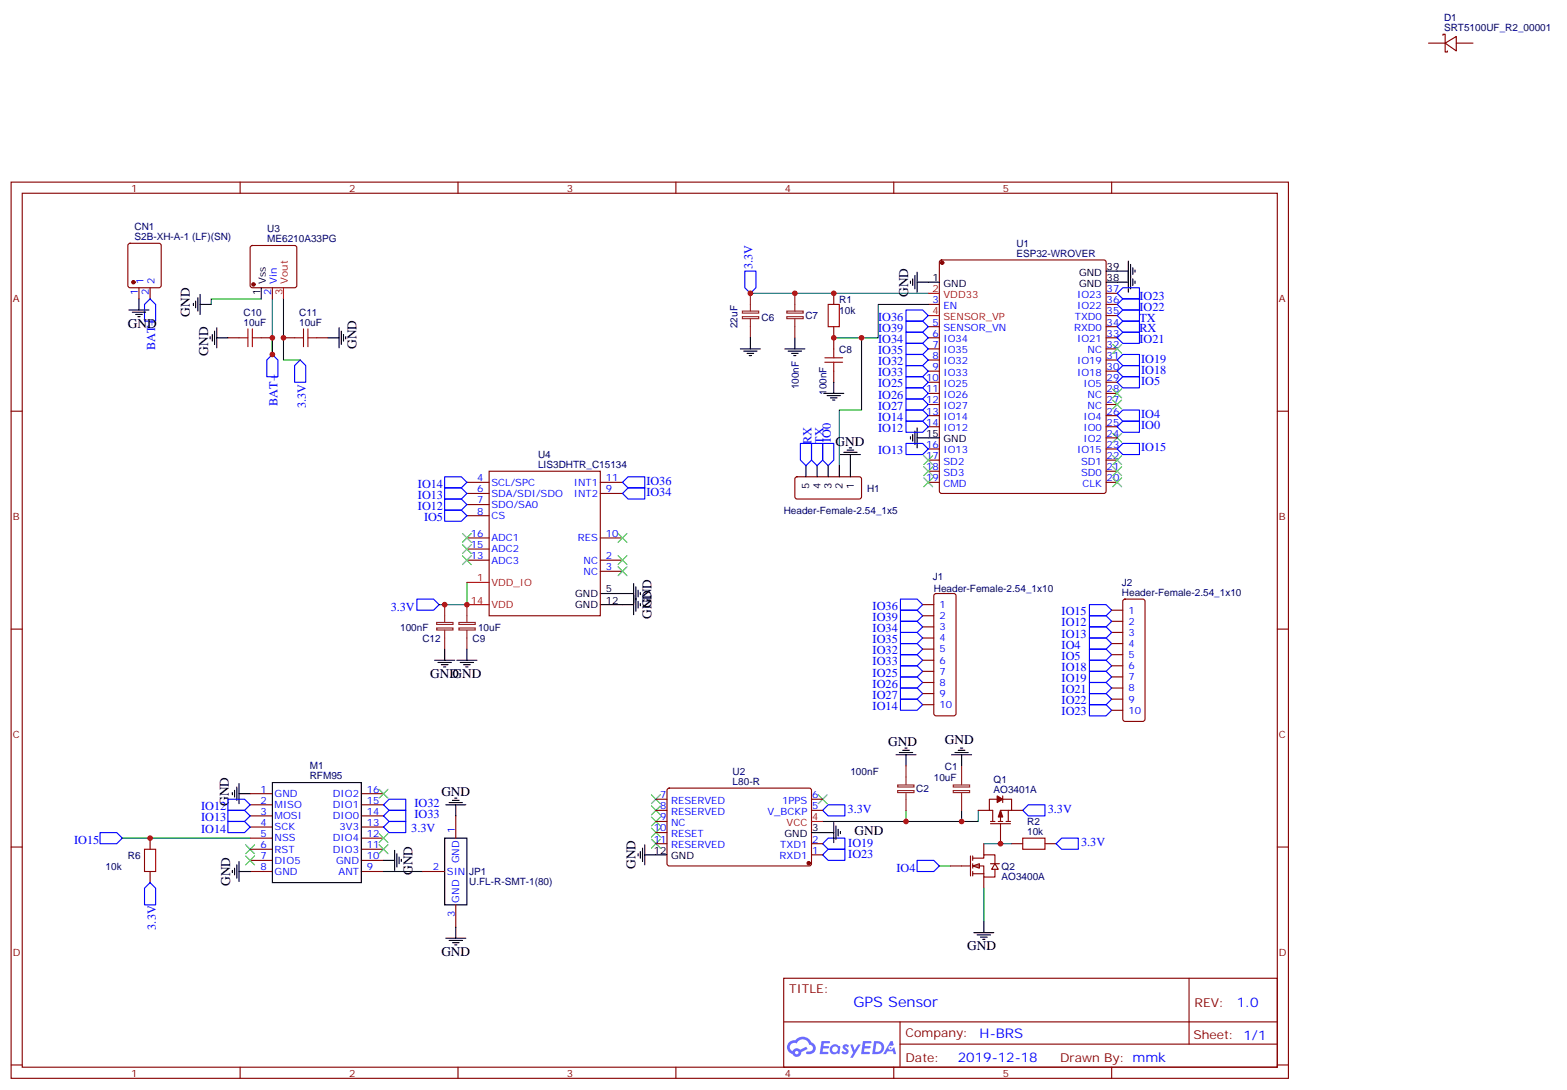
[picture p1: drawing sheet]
<svg xmlns="http://www.w3.org/2000/svg" width="497mm" height="346mm" viewBox="0 0 497 346" stroke-linecap="round" stroke-linejoin="round" font-family="sans-serif">
<g fill="none" stroke="#870000" stroke-width=".35">
<path d="M3.5 57.8h405.4v284.3h-405.4zM76.2 57.8v3.5M145.3 57.8v3.5M214.5 57.8v3.5M283.6 57.8v3.5M352.8 57.8v3.5M7.1 61.3h398.2v277.3h-398.2zM3.5 130.5h3.6M405.3 130.5h3.6M3.5 199.6h3.6M405.3 199.6h3.6M3.5 268.7h3.6"/>
<path d="M405.3 268.7h3.6M248.7 310.4h156.6v28.2h-156.6zM377.3 310.4v20.9M3.5 337.9h3.6M76.2 338.6v3.5M145.3 338.6v3.5M214.5 338.6v3.5M248.7 324.2h156.5M283.6 338.6v3.5M285.6 331.3h119.6M285.6 324.2v14.1M352.8 338.6v3.5"/>
<path d="M405.3 337.9h3.6"/>
</g>
<g fill="#5487ff">
<path d="M267.7 331.5a1.22 1.22 0 0 1 1.7 .3l-.4 .6a.47 .47 0 0 0-.3-.4 .47 .47 0 0 0-.5 .2l.1 .2a1.14 1.14 0 0 1 .8 1.8 1.14 1.14 0 0 1-1.9 0l-.2-.2 .5-.6 .7 .4a.29 .29 0 0 0 .3-.2 .29 .29 0 0 0-.2-.3 1.04 1.04 0 0 1-.6-1.8z"/>
<path d="M260.7 330.3h2.4l.3 .2-.2 .5h-1.8l-.1 .9h1.5l.3 .4-.3 .3h-1.6l-.2 1.1 1.7 .1 .2 .3-.2 .3-2.6 .1z"/>
<path d="M273.8 330.3l2.7 .2-.1 .5h-1.8l-.2 .9h1.6l.3 .4-.4 .3h-1.6l-.1 1.1 1.7 .1 .2 .3-.2 .3-2.6 .1z"/>
<path d="M282.6 330.3h.7l.3 1.3-.6 .3a.69 .69 0 0 0-1 .3 .69 .69 0 0 0 .4 .9 .69 .69 0 0 0 .9-.6l.5-.3 .6 2.2h-.8l-.2-.8h-1.8l-.5 .8h-.8z"/>
<path d="M269.8 331.4h.8l.6 1.8 1.1-1.8h.9l-2.6 4.2h-.8l.9-1.6z"/>
<path d="M277.4 330.3l-.6 4.2h1.3a2.11 2.11 0 0 0 2.5-2.2 2.11 2.11 0 0 0-2.5-2zM278.1 331a1.43 1.43 0 0 1 1.6 1.6 1.43 1.43 0 0 1-2 1.1z"/>
<path d="M263.7 331.9a1.54 1.54 0 0 0-.1 2.2 1.54 1.54 0 0 0 2.2 .1l.6 .3 .3-2.3-.6-.3a1.49 1.49 0 0 0-2.4 0zM264 332.9a.94 .94 0 0 1 1.8 0 .94 .94 0 0 1-1.8 0z"/>
<path d="M250.4 330.7a2.18 2.18 0 0 0 1.1 3.7 1.44 1.44 0 0 0 1.6 .9 1.44 1.44 0 0 0 1.2-1.5l2-1-.5-.7-1.9 1a1.47 1.47 0 0 0-2.4 .4 1.39 1.39 0 0 1-.7-1.9 1.39 1.39 0 0 1 2-.5 2.12 2.12 0 0 1 2.2-1.3 2.12 2.12 0 0 1 1.9 1.7 1.14 1.14 0 0 1 1.1 1.4 1.14 1.14 0 0 1-1.7 .7 .43 .43 0 0 0-.5 .4 .43 .43 0 0 0 .4 .5 1.98 1.98 0 0 0 2.5-1.3 1.98 1.98 0 0 0-1.2-2.5 3.1 3.1 0 0 0-5.3-.7l-.9 .1zM252.3 334a.55 .55 0 0 1 1.1 0 .55 .55 0 0 1-1.1 0z"/>
<circle cx="282.6" cy="332.4" r=".26"/>
</g>
<path d="M82.9 94.8h-15.9v1.8M86.4 94.8v17.7M90 94.8v19.4h5.2M238.1 93.1h56.5M294.6 96.6h-15.9v10.6h-14.1M273.4 107.2v22.9h-7.1v17.6M287.5 257.1v3.5M305.2 257.1v3.5h5.2v-3.5M38.8 265.9h40.6M121.7 276.5h12.4M261.1 260.6h44.1" fill="none" stroke="#008700" stroke-width=".35"/>
<g fill="none" stroke="#000" stroke-width=".35">
<path d="M40.9 98.4h6.4M42 99.1h4.2M43 99.8h2.2M44.1 94.8v3.6M61.4 96.2v.7M62.1 95.5v2.1M62.8 94.5v4.2M63.5 96.6h3.5M63.5 93.4v6.4M82.9 91.3v3.5M288.9 89.2v.7M289.6 88.5v2.1"/>
<path d="M290.3 87.4v4.3M291 89.5h7.1M291 86.4v6.3M351 89.5h7.1M351 86h7.1M358.1 82.8v9.9M358.8 83.9v7.8M359.5 84.9v2.2M359.5 88.5v2.1M360.2 85.7v.7M360.2 89.2v.7M43.7 100.5h.7"/>
<path d="M66.7 106.8v.7M67.4 106.1v2.1M68.1 105.1v4.2M68.8 107.2h3.5M68.8 104v6.3M104.1 107.2h3.5M107.6 104v6.3M108.3 105.1v4.2M109 106.1v2.1M109.7 106.8v.7M234.9 110.7h6.4M236 111.4h4.2"/>
<path d="M237.1 112.1h2.1M237.8 112.8h.7M238.1 107.2v3.5M249.1 110.7h6.3M250.1 111.4h4.3M251.2 112.1h2.1M251.9 112.8h.7M252.2 107.2v3.5M261.4 124.8h6.4M262.5 125.5h4.2M263.5 126.2h2.1M264.2 126.9h.7"/>
<path d="M264.6 121.3v3.5M288.9 138.6v.7M289.6 137.9v2.1M290.3 136.8v4.2M291 138.9h7.1M291 135.7v6.4M255.8 147.7v3.6M259.3 147.7v3.6M262.8 147.7v3.6M266.3 147.7v3.6M266.7 144.2h6.3M267.8 143.5h4.2"/>
<path d="M268.8 142.8h2.1M269.5 142.1h.7M269.9 144.2v7.1M284.3 239.5h6.4M285.4 238.8h4.2M286.5 238.1h2.1M287.2 237.3h.7M287.5 239.5v3.5M302 239.5h6.3M303 238.8h4.3M304.1 238.1h2.1M304.8 237.3h.7"/>
<path d="M305.2 239.5v3.5M73.7 251.5v.7M74.4 250.8v2.1M75.1 249.7v4.2M75.8 251.8h3.6M75.8 248.6v6.4M86.4 248.3h28.3v31.7h-28.3zM141.5 255.3h6.3M142.5 254.6h4.3M143.6 253.9h2.1M144.3 253.2h.7M144.6 255.3v3.6"/>
<path d="M73.7 276.2v.7M74.4 275.4v2.2M75.1 274.4v4.2M75.8 273.3v6.4M75.8 276.5h3.6M121.7 273h3.5M125.2 269.8v6.4M125.9 270.9v4.2M126.6 271.9v2.1M127.4 272.6v.7M141.1 265.9h7.1v21.2h-7.1zM202.5 270.9v.7"/>
<path d="M203.2 270.2v2.1M203.9 269.1v4.2M204.6 271.2h7.1M204.6 268v6.4M257.5 264.2h7.1M264.6 261v6.3M265.3 262v4.3M266 263.1v2.1M266.7 263.8v.7M141.5 297.7h6.3M142.5 298.4h4.3M143.6 299.1h2.1"/>
<path d="M144.3 299.8h.7M144.6 294.1v3.6M309 295.9h6.4M310.1 296.6h4.2M311.1 297.3h2.2M311.9 298h.7M312.2 292.4v3.5"/>
</g>
<g fill="none" stroke="#3c3" stroke-width=".35">
<path d="M353.1 109.3l2.9 2.8M356 109.3l-2.9 2.8M353.1 137.5l2.9 2.8M353.1 123.4l2.9 2.8M353.1 126.9l2.9 2.9M356 137.5l-2.9 2.8M356 123.4l-2.9 2.8M356 126.9l-2.9 2.9M293.2 144.6l2.8 2.8M293.2 148.1l2.8 2.8M293.2 151.6l2.8 2.8M296 144.6l-2.8 2.8"/>
<path d="M296 148.1l-2.8 2.8M296 151.6l-2.8 2.8M353.1 144.6l2.9 2.8M353.1 148.1l2.9 2.8M353.1 151.6l2.9 2.8M356 144.6l-2.9 2.8M356 148.1l-2.9 2.8M356 151.6l-2.9 2.8M120.3 250.4l2.8 2.8M123.1 250.4l-2.8 2.8M206.7 259.2l2.8 2.8M206.7 255.7l2.8 2.8"/>
<path d="M206.7 252.2l2.8 2.8M209.5 259.2l-2.8 2.8M209.5 255.7l-2.8 2.8M209.5 252.2l-2.8 2.8M259.6 252.2l2.9 2.8M262.5 252.2l-2.9 2.8M78 268l2.8 2.9M78 271.6l2.8 2.8M80.8 268l-2.8 2.9M80.8 271.6l-2.8 2.8M120.3 264.5l2.8 2.8M120.3 268l2.8 2.9"/>
<path d="M123.1 264.5l-2.8 2.8M123.1 268l-2.8 2.9M206.7 266.3l2.8 2.8M206.7 262.7l2.8 2.9M209.5 266.3l-2.8 2.8M209.5 262.7l-2.8 2.9"/>
</g>
<g fill="none" stroke="#00f" stroke-width=".35">
<path d="M47.6 94.8l1.8 1.8v5.3h-3.5v-5.3zM236.4 86h3.5v5.3l-1.8 1.8-1.7-1.8zM287.5 98.4h5.3l1.8 1.7-1.8 1.8h-5.3zM354.5 93.1l1.8-1.8h5.3v3.5h-5.3zM354.5 96.6l1.8-1.8h5.3v3.6h-5.3zM86.4 112.5l1.8 1.7v5.3h-3.5v-5.3zM95.2 114.2l1.8 1.8v5.3h-3.5v-5.3zM287.5 119.5h5.3l1.8 1.8-1.8 1.7h-5.3zM287.5 116h5.3l1.8 1.8-1.8 1.7h-5.3zM287.5 112.5h5.3l1.8 1.7-1.8 1.8h-5.3zM287.5 108.9h5.3l1.8 1.8-1.8 1.8h-5.3zM287.5 105.4h5.3l1.8 1.8-1.8 1.7h-5.3z"/>
<path d="M287.5 101.9h5.3l1.8 1.7-1.8 1.8h-5.3zM354.5 100.1l1.8-1.7h5.3v3.5h-5.3zM354.5 103.6l1.8-1.7h5.3v3.5h-5.3zM354.5 107.2l1.8-1.8h5.3v3.5h-5.3zM354.5 114.2l1.8-1.7h5.3v3.5h-5.3zM354.5 117.8l1.8-1.8h5.3v3.5h-5.3zM287.5 133.6h5.3l1.8 1.8-1.8 1.8h-5.3zM287.5 130.1h5.3l1.8 1.8-1.8 1.7h-5.3zM287.5 126.6h5.3l1.8 1.7-1.8 1.8h-5.3zM287.5 123h5.3l1.8 1.8-1.8 1.8h-5.3zM354.5 121.3l1.8-1.8h5.3v3.5h-5.3zM354.5 131.9l1.8-1.8h5.3v3.5h-5.3z"/>
<path d="M354.5 135.4l1.8-1.8h5.3v3.6h-5.3zM254 140.7h3.5v5.3l-1.7 1.7-1.8-1.7zM257.5 140.7h3.6v5.3l-1.8 1.7-1.8-1.7zM261.1 140.7h3.5v5.3l-1.8 1.7-1.7-1.7zM287.5 140.7h5.3l1.8 1.8-1.8 1.7h-5.3zM354.5 142.5l1.8-1.8h5.3v3.5h-5.3zM285.8 197.1h5.2l1.8 1.8-1.8 1.8h-5.2zM285.8 193.6h5.2l1.8 1.8-1.8 1.7h-5.2zM285.8 190.1h5.2l1.8 1.7-1.8 1.8h-5.2zM345.7 191.8h5.3l1.8 1.8-1.8 1.8h-5.3zM345.7 198.9h5.3l1.8 1.8-1.8 1.7h-5.3zM345.7 195.4h5.3l1.8 1.7-1.8 1.8h-5.3z"/>
<path d="M285.8 218.3h5.2l1.8 1.8-1.8 1.7h-5.2zM285.8 214.8h5.2l1.8 1.7-1.8 1.8h-5.2zM285.8 211.2h5.2l1.8 1.8-1.8 1.8h-5.2zM285.8 207.7h5.2l1.8 1.8-1.8 1.7h-5.2zM285.8 204.2h5.2l1.8 1.8-1.8 1.7h-5.2zM285.8 200.7h5.2l1.8 1.7-1.8 1.8h-5.2zM345.7 202.4h5.3l1.8 1.8-1.8 1.8h-5.3zM345.7 206h5.3l1.8 1.7-1.8 1.8h-5.3zM345.7 209.5h5.3l1.8 1.7-1.8 1.8h-5.3zM345.7 213h5.3l1.8 1.8-1.8 1.7h-5.3zM345.7 216.5h5.3l1.8 1.8-1.8 1.8h-5.3zM285.8 221.8h5.2l1.8 1.8-1.8 1.8h-5.2z"/>
<path d="M345.7 220.1h5.3l1.8 1.7-1.8 1.8h-5.3zM345.7 223.6h5.3l1.8 1.8-1.8 1.7h-5.3zM72.3 253.6h5.3l1.8 1.7-1.8 1.8h-5.3zM72.3 257.1h5.3l1.8 1.8-1.8 1.7h-5.3zM121.7 255.3l1.8-1.7h5.3v3.5h-5.3zM121.7 258.9l1.8-1.8h5.3v3.5h-5.3zM262.8 255.3h5.3v3.6h-5.3l-1.7-1.8zM326.3 255.3h5.3v3.6h-5.3l-1.7-1.8zM31.7 264.2h5.3l1.8 1.7-1.8 1.8h-5.3zM72.3 260.6h5.3l1.8 1.8-1.8 1.8h-5.3zM121.7 262.4l1.8-1.8h5.3v3.6h-5.3zM261.1 267.7l1.7-1.8h5.3v3.6h-5.3z"/>
<path d="M261.1 271.2l1.7-1.7h5.3v3.5h-5.3zM291 273h5.3l1.8 1.7-1.8 1.8h-5.3zM335.1 267.7l1.8-1.8h5.3v3.6h-5.3zM47.6 280l1.8 1.8v5.3h-3.5v-5.3z"/>
</g>
<g fill="none" stroke="#a10000" stroke-width=".35">
<path d="M262.8 96.6h3.5v7h-3.5zM75.8 107.2h2.9M78.7 104.4v5.6M80.1 104.4v5.6M80.1 107.2h2.8M93.5 107.2h2.8M96.3 104.4v5.6M97.7 107.2h2.8M97.7 104.4v5.6M261.8 114.9h5.6M261.8 113.5h5.6M264.6 110.7v2.8"/>
<path d="M264.6 114.9v2.9M45.9 269.5h3.5v7h-3.5zM324.6 265.9h7v3.6h-7z"/>
</g>
<g fill="none" stroke="#870000" stroke-width=".35">
<path d="M40.8 77.4l.5-.2h9.1l.5 .2 .3 .5v12.7l-.3 .5-.5 .2h-9.1l-.5-.2-.2-.5v-12.7zM79.6 78.1l.5-.2h13.4l.5 .2 .2 .5v12l-.2 .5-.5 .2h-13.4l-.5-.2-.2-.5v-12zM44.1 91.3v3.5M47.6 91.3v3.5M86.4 91.3v3.5M264.6 93.1v3.5M294.6 96.6h3.5M298.3 82.7l.5-.2h51.5l.5 .2 .2 .5v72.7l-.2 .5-.5 .2h-51.5l-.5-.3-.2-.4v-72.7zM351 96.6h3.5M351 93.1h3.5M72.3 107.2h3.5M82.9 107.2h3.5"/>
<path d="M90 107.2h3.5M100.5 107.2h3.6M264.6 103.6v7.1M264.6 117.8v3.5M294.6 103.6h3.5M294.6 107.2h3.5M294.6 110.7h3.5M294.6 114.2h3.5M294.6 117.8h3.5M351 103.6h3.5M351 107.2h3.5M351 110.7h3.5"/>
<path d="M351 114.2h3.5M351 117.8h3.5M351 100.1h3.5M294.6 121.3h3.5M294.6 124.8h3.5M294.6 128.3h3.5M294.6 131.9h3.5M294.6 135.4h3.5M351 121.3h3.5M351 124.8h3.5M351 128.3h3.5M351 131.9h3.5"/>
<path d="M351 135.4h3.5M351 138.9h3.5M252.5 151.5l.4-.2h20.1l.4 .7-.1 5.9-.6 .4h-20l-.5-.7v-5.6zM294.6 142.5h3.5M294.6 146h3.5M294.6 149.5h3.5M294.6 153h3.5M351 142.5h3.5M351 146h3.5M351 149.5h3.5M351 153h3.5M292.8 191.8h3.5"/>
<path d="M292.8 195.4h3.5M292.8 198.9h3.5M296.6 188.5l.4-.2h5.7l.5 .2 .2 .5v37.4l-.2 .5-.5 .2h-5.7l-.5-.2-.2-.5v-37.4zM352.8 193.6h3.5M352.8 197.1h3.5M356.5 190.3l.5-.2h5.7l.5 .2 .2 .5v37.4l-.3 .5-.4 .2h-5.7l-.5-.3-.2-.4v-37.4zM292.8 202.4h3.5M292.8 206h3.5M292.8 209.5h3.5M292.8 213h3.5M292.8 216.5h3.5M352.8 200.7h3.5"/>
<path d="M352.8 204.2h3.5M352.8 207.7h3.5M352.8 211.2h3.5M352.8 214.8h3.5M352.8 218.3h3.5M292.8 220.1h3.5M292.8 223.6h3.5M352.8 221.8h3.5M352.8 225.4h3.5M79.4 251.8h7M79.4 255.3h7M79.4 258.9h7"/>
<path d="M114.7 251.8h7M114.7 255.3h7M114.7 258.9h7M144.6 258.9v7M208.1 257.1h3.6M208.1 253.6h3.6M211.9 250.3l.5-.3 44.7 .1 .4 .7v23.5l-.7 .4h-44.7l-.4-.7v-23.2zM257.5 257.1h3.6M257.5 253.6h3.6M310.4 257.1h3.6M316.4 253.6h-2.4v3.5h1v3.5M318.2 253.6h2.8v3.5"/>
<path d="M318.2 252.5v2.1M320 257.1v3.5M321 257.1h-3.5v3.5M321 257.1h3.6M47.6 265.9v3.6M47.6 276.5v3.5M79.4 262.4h7M79.4 265.9h7M79.4 269.5h7M79.4 273h7M79.4 276.5h7M114.7 262.4h7"/>
<path d="M114.7 265.9h7M114.7 269.5h7M114.7 273h7M114.7 276.5h7M134.1 276.5h7M208.1 267.7h3.6M208.1 260.6h3.6M208.1 264.2h3.6M257.5 267.7h3.6M257.5 271.2h3.6M314.3 260.6h1.4M314.3 261.3h6.4"/>
<path d="M316.8 260.6h1.4M317.5 261.3v6.4M319.3 260.6h1.4M321 267.7h3.6M331.6 267.7h3.5M144.6 287.1v7"/>
</g>
<g fill="none" stroke="#8c2424" stroke-width=".35">
<path d="M235.6 98.7h5.2v.6h-5.2zM238.1 93.1v5.6M249.7 98.7h5.2v.6h-5.2zM252.2 93.1v5.6M235.6 100.5h5.2v.6h-5.2zM238.1 101.2v6M249.7 100.5h5.2v.6h-5.2zM252.2 101.2v6M284.9 249.1h5.2v.6h-5.2zM284.9 250.8h5.2v.7h-5.2zM287.5 243v6M287.5 251.5v5.6"/>
<path d="M302.5 249.1h5.2v.6h-5.2zM302.5 250.8h5.2v.7h-5.2zM305.2 243v6M305.2 251.5v5.6"/>
</g>
<g fill="#870000" stroke="#870000" stroke-width=".35">
<path d="M317.5 257.1l.7 2.1h-1.4z"/>
<path d="M316.4 252.5l1.8 1.1-1.8 1z"/>
<circle cx="256.6" cy="273.9" r=".53"/>
<circle cx="299" cy="83.4" r=".53"/>
<circle cx="80.4" cy="90.2" r=".53"/>
<circle cx="42.3" cy="89.5" r=".53"/>
</g>
<path d="M90 91.3v3.5M294.6 93.1h3.5M294.6 100.1h3.5M257.5 260.6h3.6" fill="none" stroke="#f00" stroke-width=".35"/>
<g fill="#fff" stroke="#870000" stroke-width=".35">
<path d="M308.7 274.7l2.1-.7v1.4z"/>
<path d="M315.7 274l1.1 1.8h-2.1z"/>
</g>
<g fill="none" stroke="#870000" stroke-width=".35">
<path d="M453.3 13.7h5.3M457.9 11.2v-.3h.7v5.6h.7v-.3M458.6 13.7l3.5-2.1v4.6zM462.1 13.7h5.3M148.2 153h7M148.2 156.6h7M155.2 149.5h35.3v45.9h-35.3zM190.5 153h7.1M190.5 156.6h7.1M148.2 177.7h7M148.2 160.1h7M148.2 163.6h7"/>
<path d="M148.2 170.7h7M148.2 174.2h7M190.5 177.7h7.1M190.5 170.7h7.1M190.5 181.3h7.1M301.6 274.7h6.4M308 271.6v6.3M308.7 272.3h3.5v-1.1h3.5v2.8M308.7 274.7h3.5v3.6h3.5v-2.5M308.7 277.2h3.5M308.7 271.6v1.4M308.7 274v1.4"/>
<path d="M308.7 276.5v1.4M312.2 267.7v3.5M312.2 278.3v3.5M314.3 274h2.8"/>
</g>
<path d="M148.2 184.8h7M148.2 191.8h7" fill="none" stroke="#f00" stroke-width=".35"/>
<g fill="none" stroke="#000" stroke-width=".35">
<path d="M190.5 188.3h10.6M190.5 191.8h10.6M201.1 185.1v9.9M201.8 186.2v7.8M202.5 187.3v2.1M202.5 190.8v2.1M203.2 188v.7M203.2 191.5v.7M137.9 209.5h6.4M139 210.2h4.2M140.1 210.9h2.1M140.8 211.6h.7"/>
<path d="M141.1 206v3.5M145 209.5h6.3M146 210.2h4.3M147.1 210.9h2.1M147.8 211.6h.7M148.2 206v3.5"/>
</g>
<path d="M141.1 151.3h5.3l1.8 1.7-1.8 1.8h-5.3zM141.1 158.3h5.3l1.8 1.8-1.8 1.8h-5.3zM141.1 154.8h5.3l1.8 1.8-1.8 1.7h-5.3zM197.6 156.6l1.7-1.8h5.3v3.5h-5.3zM199.3 151.3h5.3v3.5h-5.3l-1.7-1.8zM141.1 161.9h5.3l1.8 1.7-1.8 1.8h-5.3zM132.3 190.1h5.3l1.7 1.7-1.7 1.8h-5.3z" fill="none" stroke="#00f" stroke-width=".35"/>
<path d="M146.8 169.3l2.8 2.8M146.8 172.8l2.8 2.8M146.8 176.3l2.8 2.8M149.6 169.3l-2.8 2.8M149.6 172.8l-2.8 2.8M149.6 176.3l-2.8 2.8M196.1 169.3l2.9 2.8M196.1 176.3l2.9 2.8M196.1 179.8l2.9 2.9M199 169.3l-2.9 2.8M199 176.3l-2.9 2.8M199 179.8l-2.9 2.9" fill="none" stroke="#3c3" stroke-width=".35"/>
<path d="M138.6 199.2h5.2v.7h-5.2zM138.6 197.5h5.2v.6h-5.2zM141.1 191.8v5.7M141.1 200v6M145.6 199.2h5.2v.7h-5.2zM145.6 197.5h5.2v.6h-5.2zM148.2 191.8v5.7M148.2 200v6" fill="none" stroke="#8c2424" stroke-width=".35"/>
<path d="M148.2 184.8v7h-8.9M298.1 274.7h3.5M312.2 267.7h8.8M312.2 281.8v10.6" fill="none" stroke="#008700" stroke-width=".35"/>
<g fill="#c00">
<circle cx="317.5" cy="267.7" r=".88"/>
<circle cx="273.4" cy="107.2" r=".88"/>
<circle cx="47.6" cy="265.9" r=".88"/>
<circle cx="264.6" cy="93.1" r=".88"/>
<circle cx="252.2" cy="93.1" r=".88"/>
<circle cx="264.6" cy="107.2" r=".88"/>
<circle cx="238.1" cy="93.1" r=".88"/>
<circle cx="287.5" cy="260.6" r=".88"/>
<circle cx="86.4" cy="107.2" r=".88"/>
<circle cx="86.4" cy="112.5" r=".88"/>
<circle cx="141.1" cy="191.8" r=".88"/>
<circle cx="148.2" cy="191.8" r=".88"/>
<circle cx="305.2" cy="260.6" r=".88"/>
<circle cx="90" cy="107.2" r=".88"/>
</g>
<text font-size="4.6" fill="#00f" x="270.8" y="319.4">GPS Sensor</text>
<g font-size="4.2">
<text x="288.2" y="94.2" transform="rotate(-90 288.2 94.2)">GND</text>
<text x="60.2" y="100.4" transform="rotate(-90 60.2 100.4)">GND</text>
<text x="40.6" y="103.9">GND</text>
<text x="66" y="112.9" transform="rotate(-90 66 112.9)">GND</text>
<text x="113.1" y="110.7" transform="rotate(-90 113.1 110.7)">GND</text>
<text x="265.1" y="141.4">GND</text>
<text x="206.7" y="196.4" transform="rotate(-90 206.7 196.4)">GND</text>
<text x="206.7" y="192.9" transform="rotate(-90 206.7 192.9)">GND</text>
<text x="136.5" y="215.1">GND</text>
<text x="143.6" y="215.1">GND</text>
<text x="281.9" y="236.7">GND</text>
<text x="299.9" y="236.2">GND</text>
<text x="72.6" y="255.7" transform="rotate(-90 72.6 255.7)">GND</text>
<text x="140.1" y="252.6">GND</text>
<text x="271.2" y="264.9">GND</text>
<text x="201.7" y="275.6" transform="rotate(-90 201.7 275.6)">GND</text>
<text x="73" y="281.1" transform="rotate(-90 73 281.1)">GND</text>
<text x="130.9" y="277.6" transform="rotate(-90 130.9 277.6)">GND</text>
<text x="140.1" y="303.3">GND</text>
<text x="306.9" y="301.5">GND</text>
</g>
<g font-size="4.2" fill="#00f">
<text x="392.5" y="319.6">1.0</text>
<text x="310.9" y="329.2">H-BRS</text>
<text x="304" y="337">2019-12-18</text>
</g>
<g font-size="3.9" fill="#00f">
<text x="238.8" y="85.5" transform="rotate(-90 238.8 85.5)">3.3V</text>
<text x="361.6" y="95">IO23</text>
<text x="278.7" y="101.8">IO36</text>
<text x="361.6" y="98.6">IO22</text>
<text x="278.7" y="105.3">IO39</text>
<text x="361.6" y="102.1">TX</text>
<text x="361.6" y="105.3">RX</text>
<text x="49.2" y="111.1" transform="rotate(-90 49.2 111.1)">BAT+</text>
<text x="278.7" y="112.3">IO35</text>
<text x="278.7" y="108.8">IO34</text>
<text x="361.6" y="108.8">IO21</text>
<text x="278.7" y="119.4">IO33</text>
<text x="278.7" y="115.9">IO32</text>
<text x="362.1" y="115">IO19</text>
<text x="362.1" y="118.5">IO18</text>
<text x="278.7" y="122.9">IO25</text>
<text x="362.1" y="122.1">IO5</text>
<text x="88.1" y="128.7" transform="rotate(-90 88.1 128.7)">BAT+</text>
<text x="97" y="129.6" transform="rotate(-90 97 129.6)">3.3V</text>
<text x="278.7" y="130">IO27</text>
<text x="278.7" y="126.4">IO26</text>
<text x="278.7" y="137">IO12</text>
<text x="278.7" y="133.5">IO14</text>
<text x="362.1" y="132.7">IO4</text>
<text x="362.1" y="136.2">IO0</text>
<text x="257.5" y="140.8" transform="rotate(-90 257.5 140.8)">RX</text>
<text x="261.3" y="140.8" transform="rotate(-90 261.3 140.8)">TX</text>
<text x="263.6" y="140.2" transform="rotate(-90 263.6 140.2)">IO0</text>
<text x="362.1" y="143.2">IO15</text>
<text x="278.7" y="144.1">IO13</text>
<text x="132.6" y="154.8">IO14</text>
<text x="205.1" y="153.8">IO36</text>
<text x="132.6" y="161.9">IO12</text>
<text x="132.6" y="158.3">IO13</text>
<text x="205.1" y="157.3">IO34</text>
<text x="134.6" y="165.4">IO5</text>
<text x="124" y="193.7">3.3V</text>
<text x="276.9" y="197">IO39</text>
<text x="276.9" y="193.5">IO36</text>
<text x="336.9" y="195.2">IO15</text>
<text x="276.9" y="200.5">IO34</text>
<text x="336.9" y="202.3">IO13</text>
<text x="336.9" y="198.8">IO12</text>
<text x="276.9" y="207.6">IO32</text>
<text x="276.9" y="204.1">IO35</text>
<text x="336.9" y="205.8">IO4</text>
<text x="336.9" y="209.3">IO5</text>
<text x="276.9" y="214.6">IO25</text>
<text x="276.9" y="211.1">IO33</text>
<text x="336.9" y="212.9">IO18</text>
<text x="276.9" y="221.7">IO27</text>
<text x="276.9" y="218.2">IO26</text>
<text x="336.9" y="216.4">IO19</text>
<text x="336.9" y="219.9">IO21</text>
<text x="276.9" y="225.2">IO14</text>
<text x="336.9" y="223.5">IO22</text>
<text x="336.9" y="227">IO23</text>
<text x="63.8" y="257.1">IO12</text>
<text x="131.5" y="256">IO32</text>
<text x="269" y="257.9">3.3V</text>
<text x="332.5" y="257.9">3.3V</text>
<text x="63.8" y="260.6">IO13</text>
<text x="131.5" y="259.6">IO33</text>
<text x="23.5" y="267.7">IO15</text>
<text x="63.8" y="264.2">IO14</text>
<text x="130.5" y="264">3.3V</text>
<text x="269.2" y="268.6">IO19</text>
<text x="343.1" y="268.5">3.3V</text>
<text x="269.2" y="272.1">IO23</text>
<text x="284.5" y="276.5">IO4</text>
<text x="49.5" y="295" transform="rotate(-90 49.5 295)">3.3V</text>
</g>
<g font-size="3.9" fill="#800">
<text x="250.5" y="315">TITLE:</text>
<text x="379.1" y="319.6">REV:</text>
<text x="287.4" y="329.2">Company:</text>
<text x="378.7" y="329.8">Sheet: 1/1</text>
<text x="287.4" y="336.8">Date:</text>
<text x="336.4" y="336.9">Drawn By: mmk</text>
</g>
<g font-size="3.2" fill="#000080">
<text x="458.3" y="9.8">SRT5100UF_R2_00001</text>
<text x="458.3" y="6.5">D1</text>
<text x="42.7" y="76.1">S2B-XH-A-1 (LF)(SN)</text>
<text x="42.7" y="73">CN1</text>
<text x="84.8" y="76.8">ME6210A33PG</text>
<text x="84.8" y="73.6">U3</text>
<text x="322.5" y="81.4">ESP32-WROVER</text>
<text x="322.5" y="78.2">U1</text>
<text x="77.3" y="100.1">C10</text>
<text x="94.9" y="100.1">C11</text>
<text x="241.7" y="101.7">C6</text>
<text x="255.6" y="101.3">C7</text>
<text x="266.3" y="99.6">10k</text>
<text x="266.3" y="96.1">R1</text>
<text x="77.3" y="103.3">10uF</text>
<text x="94.9" y="103.3">10uF</text>
<text x="234.1" y="104.1" transform="rotate(-90 234.1 104.1)">22uF</text>
<text x="266.3" y="111.9">C8</text>
<text x="253.5" y="123.6" transform="rotate(-90 253.5 123.6)">100nF</text>
<text x="262.3" y="125.3" transform="rotate(-90 262.3 125.3)">100nF</text>
<text x="170.8" y="148.4">LIS3DHTR_C15134</text>
<text x="170.8" y="145.2">U4</text>
<text x="275.2" y="156">H1</text>
<text x="248.7" y="163.1">Header-Female-2.54_1x5</text>
<text x="296.1" y="184.1">J1</text>
<text x="356" y="185.8">J2</text>
<text x="296.3" y="187.7">Header-Female-2.54_1x10</text>
<text x="356" y="189">Header-Female-2.54_1x10</text>
<text x="127" y="200.1">100nF</text>
<text x="134.1" y="203.6">C12</text>
<text x="149.9" y="203.6">C9</text>
<text x="151.7" y="200.1">10uF</text>
<text x="98.3" y="244.1">M1</text>
<text x="232.5" y="245.7">U2</text>
<text x="299.9" y="244.2">C1</text>
<text x="98.3" y="247.2">RFM95</text>
<text x="232.5" y="249">L80-R</text>
<text x="269.9" y="246">100nF</text>
<text x="290.8" y="251.2">C2</text>
<text x="296.3" y="247.7">10uF</text>
<text x="315.3" y="251.5">AO3401A</text>
<text x="315.3" y="248.3">Q1</text>
<text x="326" y="261.7">R2</text>
<text x="326" y="264.9">10k</text>
<text x="40.6" y="272.5">R6</text>
<text x="317.9" y="275.9">Q2</text>
<text x="33.5" y="276">10k</text>
<text x="148.9" y="280.8">U.FL-R-SMT-1(80)</text>
<text x="148.9" y="277.6">JP1</text>
<text x="317.9" y="279.1">AO3400A</text>
</g>
<g font-size="3.2" fill="#800">
<text x="41.6" y="60.8">1</text>
<text x="110.8" y="60.8">2</text>
<text x="179.9" y="60.8">3</text>
<text x="249.1" y="60.8">4</text>
<text x="318.2" y="60.8">5</text>
<text x="4.1" y="95.9">A</text>
<text x="405.9" y="95.9">A</text>
<text x="4.1" y="165">B</text>
<text x="405.9" y="165">B</text>
<text x="4.1" y="234.2">C</text>
<text x="405.9" y="234.2">C</text>
<text x="4.1" y="303.3">D</text>
<text x="405.9" y="303.3">D</text>
<text x="41.6" y="341.6">1</text>
<text x="110.8" y="341.6">2</text>
<text x="179.9" y="341.6">3</text>
<text x="249.1" y="341.6">4</text>
<text x="318.2" y="341.6">5</text>
</g>
<g font-size="3.2" fill="#00f">
<text x="45.5" y="90" transform="rotate(-90 45.5 90)">1</text>
<text x="49" y="90" transform="rotate(-90 49 90)">2</text>
<text x="87.8" y="90" transform="rotate(-90 87.8 90)">Vin</text>
<text x="43.7" y="93.5" transform="rotate(-90 43.7 93.5)">1</text>
<text x="47.3" y="93.5" transform="rotate(-90 47.3 93.5)">2</text>
<text x="86.1" y="93.5" transform="rotate(-90 86.1 93.5)">2</text>
<text x="341.8" y="94.5">IO23</text>
<text x="351.2" y="92.7">37</text>
<text x="295.9" y="96.2">3</text>
<text x="299.4" y="98">EN</text>
<text x="341.1" y="101.5">TXD0</text>
<text x="341.8" y="98">IO22</text>
<text x="351.2" y="99.8">35</text>
<text x="351.2" y="96.2">36</text>
<text x="295.9" y="103.3">5</text>
<text x="295.9" y="106.8">6</text>
<text x="299.4" y="105.1">SENSOR_VN</text>
<text x="340.9" y="105.1">RXD0</text>
<text x="351.2" y="106.8">33</text>
<text x="351.2" y="103.3">34</text>
<text x="295.9" y="110.3">7</text>
<text x="295.9" y="113.9">8</text>
<text x="299.4" y="108.6">IO34</text>
<text x="299.4" y="112.1">IO35</text>
<text x="341.8" y="108.6">IO21</text>
<text x="345.1" y="112.1">NC</text>
<text x="351.2" y="113.9">31</text>
<text x="351.2" y="110.3">32</text>
<text x="295.9" y="117.4">9</text>
<text x="299.4" y="115.6">IO32</text>
<text x="299.4" y="119.2">IO33</text>
<text x="341.8" y="119.2">IO18</text>
<text x="341.8" y="115.6">IO19</text>
<text x="351.2" y="117.4">30</text>
<text x="293.9" y="120.9">10</text>
<text x="293.9" y="124.5">11</text>
<text x="299.4" y="122.7">IO25</text>
<text x="343.9" y="122.7">IO5</text>
<text x="351.2" y="124.5">28</text>
<text x="351.2" y="120.9">29</text>
<text x="293.9" y="128">12</text>
<text x="293.9" y="131.5">13</text>
<text x="299.4" y="126.2">IO26</text>
<text x="299.4" y="129.8">IO27</text>
<text x="345.1" y="129.8">NC</text>
<text x="345.1" y="126.2">NC</text>
<text x="351.2" y="131.5">26</text>
<text x="351.2" y="128">27</text>
<text x="293.9" y="135">14</text>
<text x="299.4" y="133.3">IO14</text>
<text x="299.4" y="136.8">IO12</text>
<text x="343.9" y="136.8">IO0</text>
<text x="343.9" y="133.3">IO4</text>
<text x="351.2" y="135">25</text>
<text x="293.9" y="142.1">16</text>
<text x="299.4" y="143.9">IO13</text>
<text x="341.8" y="143.9">IO15</text>
<text x="343.9" y="140.3">IO2</text>
<text x="351.2" y="142.1">23</text>
<text x="351.2" y="138.6">24</text>
<text x="293.9" y="145.6">17</text>
<text x="293.9" y="149.2">18</text>
<text x="299.4" y="147.4">SD2</text>
<text x="343.1" y="147.4">SD1</text>
<text x="351.2" y="149.2">21</text>
<text x="351.2" y="145.6">22</text>
<text x="151.4" y="152.7">4</text>
<text x="155.9" y="154.1">SCL/SPC</text>
<text x="182.1" y="154.1">INT1</text>
<text x="192.3" y="152.7">11</text>
<text x="293.9" y="152.7">19</text>
<text x="299.4" y="150.9">SD3</text>
<text x="299.4" y="154.4">CMD</text>
<text x="343.1" y="150.9">SD0</text>
<text x="343.5" y="154.4">CLK</text>
<text x="351.2" y="152.7">20</text>
<text x="151.4" y="156.2">6</text>
<text x="151.4" y="159.7">7</text>
<text x="155.9" y="157.6">SDA/SDI/SDO</text>
<text x="155.9" y="161.1">SDO/SA0</text>
<text x="182.1" y="157.6">INT2</text>
<text x="192.3" y="156.2">9</text>
<text x="151.4" y="163.3">8</text>
<text x="155.9" y="164.7">CS</text>
<text x="149.4" y="173.8">15</text>
<text x="149.4" y="170.3">16</text>
<text x="155.9" y="171.7">ADC1</text>
<text x="183.4" y="171.7">RES</text>
<text x="192.3" y="170.3">10</text>
<text x="149.4" y="177.4">13</text>
<text x="155.9" y="178.8">ADC3</text>
<text x="155.9" y="175.3">ADC2</text>
<text x="185.2" y="178.8">NC</text>
<text x="192.3" y="177.4">2</text>
<text x="185.2" y="182.3">NC</text>
<text x="192.3" y="180.9">3</text>
<text x="298.1" y="192.9">1</text>
<text x="298.1" y="196.4">2</text>
<text x="358.1" y="194.7">1</text>
<text x="298.1" y="200">3</text>
<text x="298.1" y="203.5">4</text>
<text x="358.1" y="198.2">2</text>
<text x="358.1" y="201.7">3</text>
<text x="298.1" y="207">5</text>
<text x="358.1" y="205.2">4</text>
<text x="358.1" y="208.8">5</text>
<text x="298.1" y="210.5">6</text>
<text x="298.1" y="214.1">7</text>
<text x="358.1" y="212.3">6</text>
<text x="358.1" y="215.8">7</text>
<text x="298.1" y="217.6">8</text>
<text x="298.1" y="221.1">9</text>
<text x="358.1" y="219.4">8</text>
<text x="298.1" y="224.6">10</text>
<text x="358.1" y="222.9">9</text>
<text x="358.1" y="226.4">10</text>
<text x="82.6" y="251.5">1</text>
<text x="116.4" y="251.5">16</text>
<text x="82.6" y="255">2</text>
<text x="87.1" y="252.9">GND</text>
<text x="87.1" y="256.4">MISO</text>
<text x="105.7" y="256.4">DIO1</text>
<text x="105.7" y="252.9">DIO2</text>
<text x="116.4" y="255">15</text>
<text x="209.5" y="253.2">7</text>
<text x="209.5" y="256.8">8</text>
<text x="213" y="255">RESERVED</text>
<text x="248.2" y="255">1PPS</text>
<text x="257.7" y="256.8">5</text>
<text x="257.7" y="253.2">6</text>
<text x="82.6" y="258.5">3</text>
<text x="82.6" y="262">4</text>
<text x="87.1" y="259.9">MOSI</text>
<text x="87.1" y="263.5">SCK</text>
<text x="105.7" y="259.9">DIO0</text>
<text x="107.7" y="263.5">3V3</text>
<text x="116.4" y="262">13</text>
<text x="116.4" y="258.5">14</text>
<text x="207.5" y="263.8">10</text>
<text x="209.5" y="260.3">9</text>
<text x="213" y="258.5">RESERVED</text>
<text x="213" y="262">NC</text>
<text x="243.5" y="258.5">V_BCKP</text>
<text x="82.6" y="265.6">5</text>
<text x="82.6" y="269.1">6</text>
<text x="87.1" y="267">NSS</text>
<text x="105.7" y="267">DIO4</text>
<text x="116.4" y="269.1">11</text>
<text x="116.4" y="265.6">12</text>
<text x="144.3" y="264.2" transform="rotate(-90 144.3 264.2)">1</text>
<text x="207.5" y="267.3">11</text>
<text x="213" y="265.6">RESET</text>
<text x="213" y="269.1">RESERVED</text>
<text x="247.6" y="269.1">TXD1</text>
<text x="257.7" y="267.3">2</text>
<text x="82.6" y="272.6">7</text>
<text x="87.1" y="270.5">RST</text>
<text x="87.1" y="274">DIO5</text>
<text x="105.7" y="270.5">DIO3</text>
<text x="106.7" y="274">GND</text>
<text x="116.4" y="272.6">10</text>
<text x="145.7" y="273.9" transform="rotate(-90 145.7 273.9)">GND</text>
<text x="247.4" y="272.6">RXD1</text>
<text x="257.7" y="270.9">1</text>
<text x="82.6" y="276.2">8</text>
<text x="87.1" y="277.6">GND</text>
<text x="107.4" y="277.6">ANT</text>
<text x="116.4" y="276.2">9</text>
<text x="137.3" y="276.2">2</text>
<text x="141.8" y="277.6">SIN</text>
<text x="145.7" y="286.4" transform="rotate(-90 145.7 286.4)">GND</text>
<text x="144.3" y="290.9" transform="rotate(-90 144.3 290.9)">3</text>
</g>
<g font-size="3.2">
<text x="84.3" y="90" transform="rotate(-90 84.3 90)">Vss</text>
<text x="295.9" y="89.2">1</text>
<text x="342.4" y="87.4">GND</text>
<text x="351.2" y="89.2">38</text>
<text x="351.2" y="85.7">39</text>
<text x="82.5" y="93.5" transform="rotate(-90 82.5 93.5)">1</text>
<text x="299.4" y="90.9">GND</text>
<text x="342.4" y="90.9">GND</text>
<text x="293.9" y="138.6">15</text>
<text x="299.4" y="140.3">GND</text>
<text x="256.8" y="155.1" transform="rotate(-90 256.8 155.1)">5</text>
<text x="260.3" y="155.1" transform="rotate(-90 260.3 155.1)">4</text>
<text x="263.9" y="155.1" transform="rotate(-90 263.9 155.1)">3</text>
<text x="267.4" y="155.1" transform="rotate(-90 267.4 155.1)">2</text>
<text x="270.9" y="155.1" transform="rotate(-90 270.9 155.1)">1</text>
<text x="182.5" y="189.4">GND</text>
<text x="192.3" y="188">5</text>
<text x="192.3" y="191.5">12</text>
<text x="182.5" y="192.9">GND</text>
<text x="257.7" y="263.8">3</text>
<text x="248.9" y="265.6">GND</text>
<text x="207.5" y="270.9">12</text>
<text x="213" y="272.6">GND</text>
</g>
<g font-size="3.2" fill="#f00">
<text x="91.4" y="90" transform="rotate(-90 91.4 90)">Vout</text>
<text x="89.6" y="93.5" transform="rotate(-90 89.6 93.5)">3</text>
<text x="295.9" y="92.7">2</text>
<text x="299.4" y="94.5">VDD33</text>
<text x="295.9" y="99.8">4</text>
<text x="299.4" y="101.5">SENSOR_VP</text>
<text x="151.4" y="184.4">1</text>
<text x="155.9" y="185.8">VDD_IO</text>
<text x="149.4" y="191.5">14</text>
<text x="155.9" y="192.9">VDD</text>
<text x="249.6" y="262">VCC</text>
<text x="257.7" y="260.3">4</text>
</g>
</svg>
